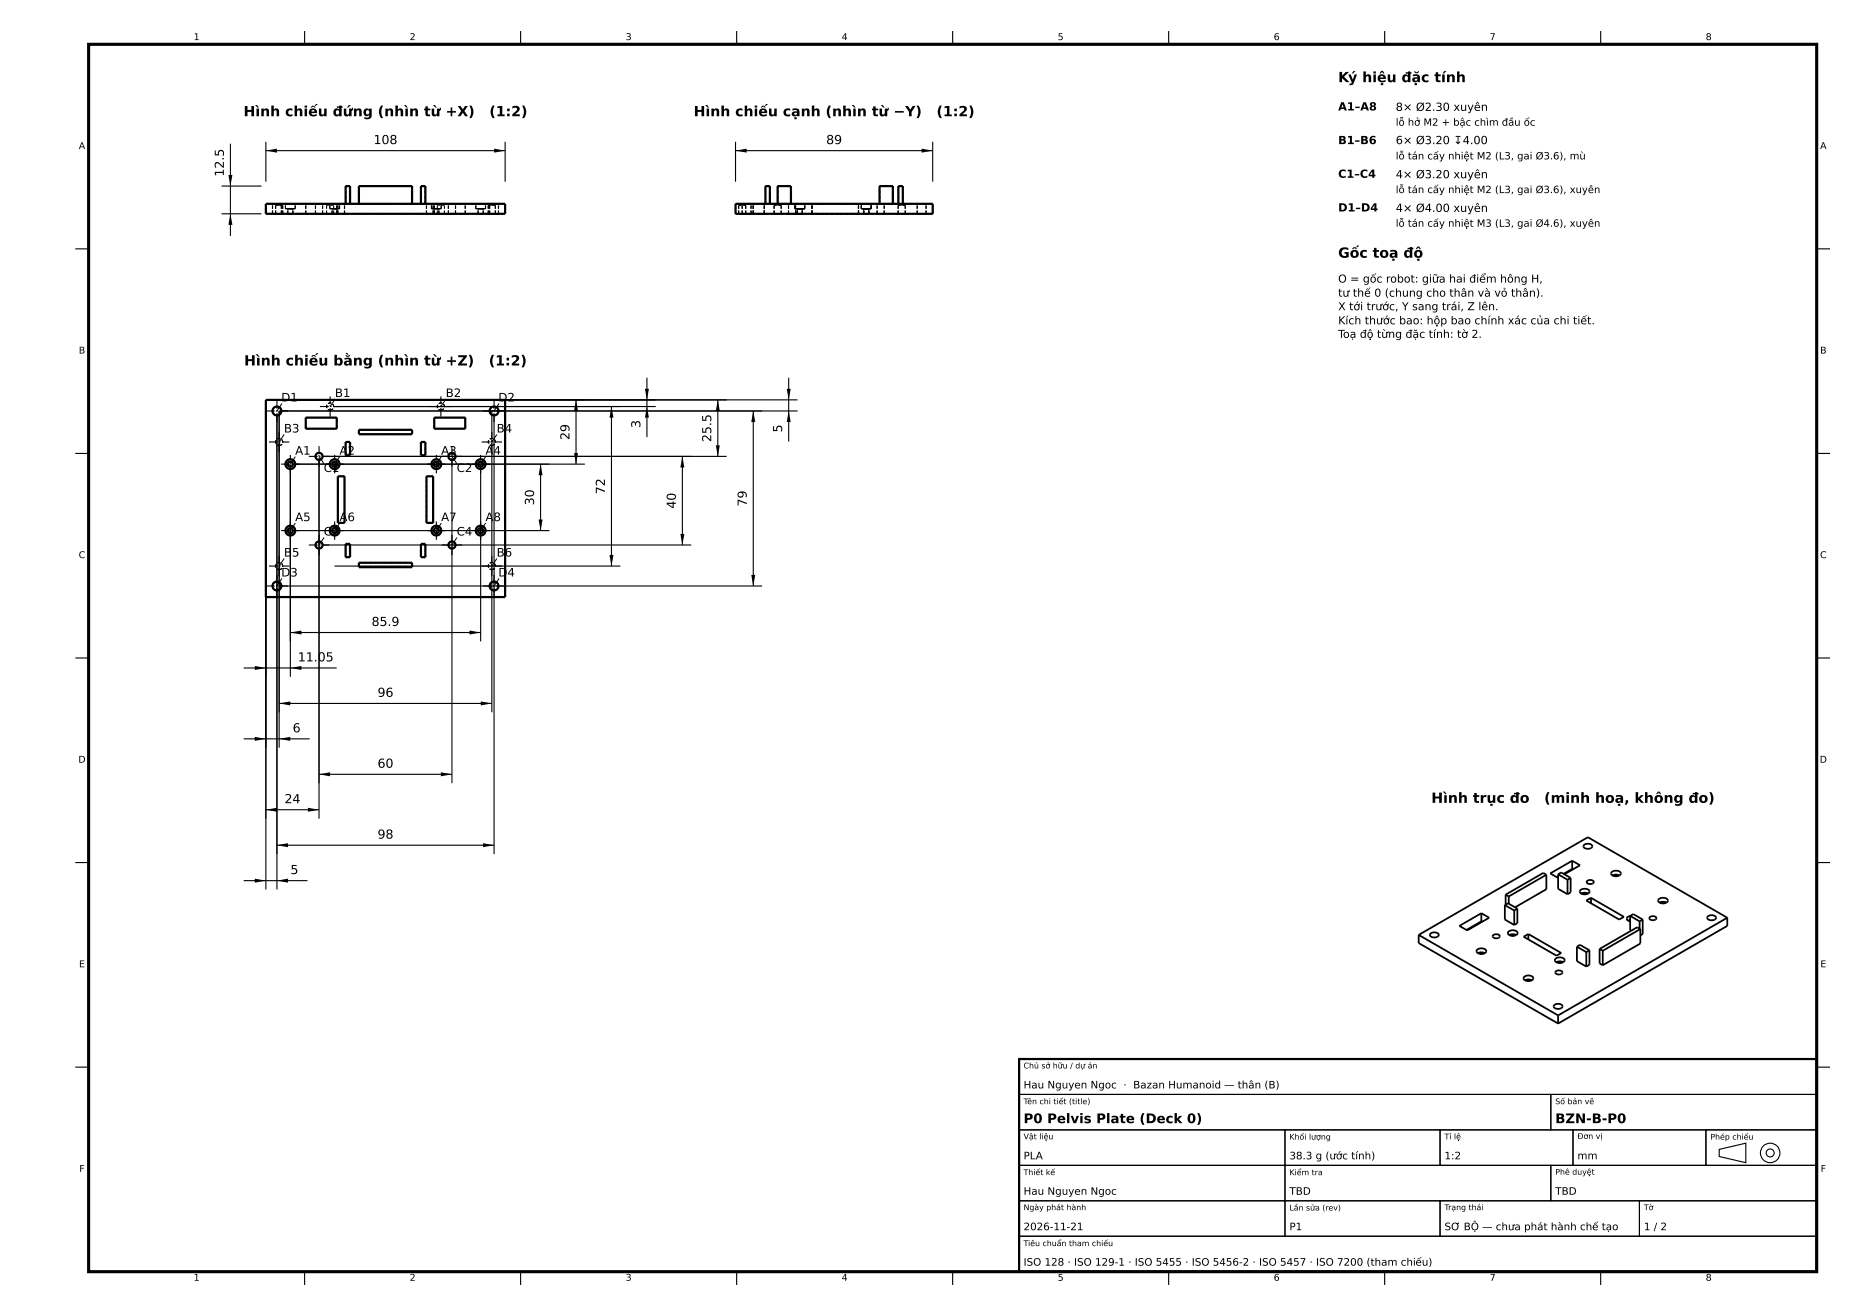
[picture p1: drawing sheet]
<svg xmlns="http://www.w3.org/2000/svg" width="420mm" height="297mm" viewBox="0 0 420 297" stroke-linecap="round" stroke-linejoin="round" font-family="sans-serif">
<g fill="#000">
<path d="M60 34l2.5-.5v1zM111.5 33.5l2.5 .5-2.5 .5zM166 34l2.5-.5v1zM208 33.5l2.5 .5-2.5 .5zM52 48.3l.5 2.5h-1zM51.5 39.5h1l-.5 2.5zM130 90.3l.5 2.5h-1zM138 91.7l.5 2.5h-.9zM145.5 87.8h.9l-.4 2.5zM146 91.7l.4 2.5h-.9zM162 90.3l.5 2.5h-.9zM170 92.8l.4 2.4h-.9z"/>
<path d="M177.6 87.8h.9l-.5 2.5zM178 92.8l.5 2.4h-.9zM122 104.8l.4 2.4h-.9zM121.5 117.3h.9l-.4 2.5zM129.5 102.3h1l-.5 2.5zM154 103l.5 2.5h-.9zM161.6 100.5h.9l-.5 2.5zM137.6 125.2h.9l-.5 2.5zM153.6 120.5h.9l-.5 2.5zM169.5 129.8h.9l-.4 2.5zM57.5 150.3l2.5 .5-2.5 .4zM63 158.7l2.5-.4v.9z"/>
<path d="M65.5 142.8l2.5-.5v.9zM65.5 150.8l2.5-.5v.9zM106 142.3l2.5 .5-2.5 .4zM108.5 158.3l2.5 .4-2.5 .5zM57.5 166.3l2.5 .5-2.5 .4zM63 166.8l2.5-.5v.9zM72 174.8l2.5-.5v.9zM99.5 174.3l2.5 .5-2.5 .4zM60 182.7l2.5-.4v.9zM57.5 198.3l2.5 .5-2.5 .4zM62.5 190.8l2.5-.5v.9zM62.5 198.8l2.5-.5v.9z"/>
<path d="M69.5 182.3l2.5 .4-2.5 .5zM109 190.3l2.5 .5-2.5 .4z"/>
</g>
<path d="M20 10h390v277h-390z" fill="none" stroke="#000" stroke-width=".7" stroke-linecap="butt"/>
<g fill="none" stroke="#000" stroke-width=".5">
<path d="M60 46h54v2.3h-54zM78 46v-4h1v4M81 46v-4h12v4M95 46v-4h1v4M166 46h44.5v2.3h-44.5zM172.7 46v-4h1v4M175.5 46v-4h3v4M198.5 46v-4h3v4M202.8 46v-4h1v4M60 90.3h54v44.5h-54zM69 94.2h7v2.5h-7zM78 99.8h1v2.9h-1z"/>
<path d="M81 97h12v1h-12zM95 99.8h1v2.9h-1zM98 94.2h7v2.5h-7zM76.3 107.5h1.5v10.5h-1.5zM96.3 107.5h1.4v10.5h-1.4zM78 122.8h1v3h-1zM81 127h12v1h-12zM95 122.8h1v3h-1zM230 239h180v48h-180z"/>
<circle cx="62.5" cy="92.8" r="1"/>
<circle cx="111.5" cy="92.8" r="1"/>
<circle cx="65.5" cy="104.8" r=".58"/>
<circle cx="65.5" cy="104.8" r="1.1"/>
<circle cx="65.5" cy="119.8" r=".57"/>
<circle cx="65.5" cy="119.7" r="1.1"/>
<circle cx="72" cy="103" r=".8"/>
<circle cx="75.5" cy="104.8" r=".58"/>
<circle cx="75.5" cy="119.8" r=".57"/>
<circle cx="75.5" cy="104.8" r="1.1"/>
<circle cx="75.5" cy="119.7" r="1.1"/>
<circle cx="98.5" cy="104.8" r=".57"/>
<circle cx="98.5" cy="119.8" r=".57"/>
<circle cx="98.5" cy="104.7" r="1.1"/>
<circle cx="98.5" cy="119.7" r="1.1"/>
<circle cx="102" cy="103" r=".8"/>
<circle cx="108.5" cy="104.8" r="1.1"/>
<circle cx="108.5" cy="104.8" r=".58"/>
<circle cx="108.5" cy="119.7" r=".57"/>
<circle cx="108.5" cy="119.7" r="1.1"/>
<circle cx="62.5" cy="132.3" r="1"/>
<circle cx="72" cy="123" r=".8"/>
<circle cx="102" cy="123" r=".8"/>
<circle cx="111.5" cy="132.3" r="1"/>
</g>
<g fill="none" stroke="#000" stroke-width=".25">
<path d="M68.8 7v3M117.5 7v3M166.3 7v3M215 7v3M263.8 7v3M312.5 7v3M361.2 7v3M52 32.4v20.9M60 32v9M60 34h54M114 32v9M166 34h44.5"/>
<path d="M166 32v9M210.5 32v9M17 56.2h3M50 48.3h9M50 42h9M410 56.2h3M60 92.8v107.9M62.5 93.8v106.9M63 92.8v76M63.5 90.3h116.5M63.5 92.8h116.5M75.5 91.7h72.5"/>
<path d="M111 92.8v68M111.5 93.8v99M130 90.3v14.5M138 91.7v36M146 85.3v13.3M162 90.3v12.7M170 92.8v39.5M178 85.3v14.3M17 102.3h3M65.5 105.8v47M66.5 104.8h65.5M66.5 119.8h57.5"/>
<path d="M72 104v80.8M73 103h91M102 104v72.7M108.5 105.8v39M122 104.8v15M154 103v20M410 102.3h3M63.5 132.3h108.5M73 123h83M75.5 127.7h64.5M17 148.5h3M55 150.8h21"/>
<path d="M63 158.7h48M65.5 142.8h43M410 148.5h3M55 166.8h14.9M72 174.8h30M17 194.7h3M55 198.8h14.4M60 182.7h12M62.5 190.8h49M410 194.7h3M230 239h180v8h-180zM17 240.8h3"/>
<path d="M230 247h120v8h-120zM230 255h60v8h-60zM290 255h35v8h-35zM325 255h30v8h-30zM350 247h60v8h-60zM355 255h30v8h-30zM385 255h25v8h-25zM388 259.4l6-1.4v4.4l-6-1.4zM410 240.8h3M230 263h60v8h-60zM230 271h60v8h-60zM230 279h180v8h-180z"/>
<path d="M290 263h60v8h-60zM290 271h35v8h-35zM325 271h45v8h-45zM350 263h60v8h-60zM370 271h40v8h-40zM68.8 287v3M117.5 287v3M166.3 287v3M215 287v3M263.8 287v3M312.5 287v3M361.2 287v3"/>
<circle cx="399.5" cy="260.2" r="2.2"/>
<circle cx="399.5" cy="260.2" r=".9"/>
</g>
<g fill="none" stroke="#000" stroke-width=".25" stroke-dasharray=".7 .4" stroke-linecap="butt">
<path d="M60 48.3v-2.3M60 46h54M60 48.3h54M61.5 46h1M61.5 48.3h1M61.5 48.3v-2.3M62.2 48.3h.8M62.2 46.2h.8M62.2 48.3v-2.1M62.5 46h1M62.5 48.3h1M63 48.3h.8"/>
<path d="M63 46.2h.8M63.5 46h-2M63.5 48.3h-2M63.5 48.3v-2.3M63.8 48.3h-1.6M63.8 46.2h-1.6M63.8 48.3v-2.1M64.4 46h1.1M64.4 47.1h1.1M64.4 47.1v-1.1M64.9 48.3h.6M64.9 47.1h.6"/>
<path d="M64.9 48.3v-1.2M65.5 46h1.1M65.5 48.3h.6M65.5 47.1h1.1M65.5 47.1h.6M66.1 48.3h-1.2M66.1 47.1h-1.2M66.1 48.3v-1.2M66.6 46h-2.2M66.6 47.1h-2.2M66.6 47.1v-1.1M69 46h7"/>
<path d="M69 48.3h7M69 48.3v-2.3M71.2 46h.8M71.2 48.3h.8M71.2 48.3v-2.3M72 46h.8M72 48.3h.8M72.8 46h-1.6M72.8 48.3h-1.6M72.8 48.3v-2.3M73.7 48.3h.8M73.7 46.2h.8"/>
<path d="M73.7 48.3v-2.1M74.4 46h1.1M74.4 47.1h1.1M74.4 47.1v-1.1M74.5 48.3h.8M74.5 46.2h.8M75 48.3h.5M75 47.1h.5M75 48.3v-1.2M75.3 48.3h-1.6M75.3 46.2h-1.6M75.3 48.3v-2.1"/>
<path d="M75.5 46h1.1M75.5 48.3h.6M75.5 47.1h1.1M75.5 47.1h.6M76 48.3v-2.3M76.1 48.3h-1.1M76.1 47.1h-1.1M76.1 48.3v-1.2M76.3 46h1.5M76.3 48.3h1.5M76.3 48.3v-2.3M76.6 46h-2.2"/>
<path d="M76.6 47.1h-2.2M76.6 47.1v-1.1M77.8 48.3v-2.3M78 46h1M78 46v-4M78 42h1M79 46v-4M81 46h12M81 46v-4M81 42h12M93 46v-4M95 46h1"/>
<path d="M95 46v-4M95 42h1M96 46v-4M96.3 46h1.4M96.3 48.3h1.4M96.3 48.3v-2.3M97.4 46h1.1M97.4 47.1h1.1M97.4 47.1v-1.1M97.7 48.3v-2.3M97.9 48.3h.6M97.9 47.1h.6"/>
<path d="M97.9 48.3v-1.2M98 46h7M98 48.3h7M98 48.3v-2.3M98.5 46h1.1M98.5 48.3h.6M98.5 47.1h1.1M98.5 47.1h.6M98.7 48.3h.8M98.7 46.2h.8M98.7 48.3v-2.1M99.1 48.3h-1.2"/>
<path d="M99.1 47.1h-1.2M99.1 48.3v-1.2M99.5 48.3h.8M99.5 46.2h.8M99.6 46h-2.2M99.6 47.1h-2.2M99.6 47.1v-1.1M100.3 48.3h-1.6M100.3 46.2h-1.6M100.3 48.3v-2.1M101.2 46h.8M101.2 48.3h.8"/>
<path d="M101.2 48.3v-2.3M102 46h.8M102 48.3h.8M102.8 46h-1.6M102.8 48.3h-1.6M102.8 48.3v-2.3M105 48.3v-2.3M107.4 46h1.1M107.4 47.1h1.1M107.4 47.1v-1.1M107.9 48.3h.6M107.9 47.1h.6"/>
<path d="M107.9 48.3v-1.2M108.5 46h1.1M108.5 48.3h.5M108.5 47.1h1.1M108.5 47.1h.5M109 48.3h-1.1M109 47.1h-1.1M109 48.3v-1.2M109.6 46h-2.2M109.6 47.1h-2.2M109.6 47.1v-1.1M110.2 48.3h.8"/>
<path d="M110.2 46.2h.8M110.2 48.3v-2.1M110.5 46h1M110.5 48.3h1M110.5 48.3v-2.3M111 48.3h.8M111 46.2h.8M111.5 46h1M111.5 48.3h1M111.8 48.3h-1.6M111.8 46.2h-1.6M111.8 48.3v-2.1"/>
<path d="M112.5 46h-2M112.5 48.3h-2M112.5 48.3v-2.3M114 48.3v-2.3M166 48.3v-2.3M166 46h44.5M166 48.3h44.5M166.7 48.3h1.6M166.7 46.2h1.6M166.7 48.3v-2.1M167.5 46h2M167.5 48.3h2"/>
<path d="M167.5 48.3v-2.3M168.3 48.3h-1.6M168.3 48.3v-2.1M168.3 46.2h-1.6M169.5 46h-2M169.5 48.3h-2M169.5 48.3v-2.3M170 48.3v-2.3M172.5 46h-2.5M172.5 48.3h-2.5M172.5 48.3v-2.3M172.7 46h1"/>
<path d="M172.7 46v-4M172.7 42h1M173.7 46v-4M174.7 48.3h1.6M174.7 46.2h1.6M174.7 48.3v-2.1M175.5 46h3M175.5 46v-4M175.5 42h3M176.3 48.3h-1.6M176.3 48.3v-2.1M176.3 46.2h-1.6"/>
<path d="M178 46h1.6M178 48.3h1.6M178 48.3v-2.3M178.5 46v-4M179.4 46h2.2M179.4 47.1h2.2M179.4 47.1v-1.1M179.6 46h-1.6M179.6 48.3h-1.6M179.6 48.3v-2.3M179.9 48.3h1.2M179.9 47.1h1.2"/>
<path d="M179.9 48.3v-1.2M181.1 48.3h-1.2M181.1 47.1h-1.2M181.1 48.3v-1.2M181.6 46h-2.2M181.6 47.1v-1.1M181.6 47.1h-2.2M183.2 48.3v-2.3M193.7 46h-10.5M193.7 48.3h-10.5M193.7 48.3v-2.3M194.4 46h2.2"/>
<path d="M194.4 47.1h2.2M194.4 47.1v-1.1M194.9 48.3h1.2M194.9 47.1h1.2M194.9 48.3v-1.2M196.1 48.3h-1.2M196.1 47.1h-1.2M196.1 48.3v-1.2M196.6 46h-2.2M196.6 47.1v-1.1M196.6 47.1h-2.2M197.9 46h1.7"/>
<path d="M197.9 48.3h1.7M197.9 48.3v-2.3M198.5 46h3M198.5 46v-4M198.5 42h3M199.6 46h-1.7M199.6 48.3h-1.7M199.6 48.3v-2.3M201.5 46v-4M202.7 48.3h1.6M202.7 46.2h1.6M202.7 48.3v-2.1"/>
<path d="M202.8 46h1M202.8 46v-4M202.8 42h1M203.8 46v-4M204.3 48.3h-1.6M204.3 48.3v-2.1M204.3 46.2h-1.6M207 46h2M207 48.3h2M207 48.3v-2.3M209 46h-2M209 48.3h-2"/>
<path d="M209 48.3v-2.3M210.5 48.3v-2.3M60 90.3h54M60 90.3v44.5M62.5 93.8a1 1 0 0 0 .9-1.5 1 1 0 0 0-1.7-.1 1 1 0 0 0 .7 1.5l.1 .1M69 96.7v-2.5M69 96.7h7M69 94.2h7M74.5 92.5a.8 .8 0 0 0 .7-1.1 .8 .8 0 0 0-1.3-.1 .8 .8 0 0 0 .5 1.2h.1M76 96.7v-2.5M78 99.8h1M78 99.8v2.9"/>
<path d="M79 99.8v2.9M81 97h12M81 97v1M81 98h12M93 97v1M95 99.8h1M95 99.8v2.9M96 99.8v2.9M98 96.7v-2.5M98 96.7h7M98 94.2h7M99.5 92.5a.8 .8 0 0 0 .7-1.1 .8 .8 0 0 0-1.3-.1 .8 .8 0 0 0 .5 1.2h.1"/>
<path d="M105 96.7v-2.5M111.5 93.8a1 1 0 0 0 .9-1.5 1 1 0 0 0-1.7-.1 1 1 0 0 0 .7 1.5l.1 .1M114 90.3v44.5M63 100.5a.8 .8 0 0 0 .7-1.1 .8 .8 0 0 0-1.3-.1 .8 .8 0 0 0 .5 1.2h.1M65.5 105.3a.58 .58 0 0 0 .5-.8 .58 .58 0 0 0-.9-.1 .58 .58 0 0 0 .3 .9h.1M65.5 105.8a1.1 1.1 0 0 0 1-1.6 1.1 1.1 0 0 0-1.9-.1 1.1 1.1 0 0 0 .8 1.7h.1M72 103.8a.8 .8 0 0 0 .7-1.2 .8 .8 0 0 0-1.3-.1 .8 .8 0 0 0 .5 1.3h.1M75.5 105.3a.58 .58 0 0 0 .5-.8 .58 .58 0 0 0-.9-.1 .58 .58 0 0 0 .3 .9h.1M75.5 105.8a1.1 1.1 0 0 0 1-1.6 1.1 1.1 0 0 0-1.9-.1 1.1 1.1 0 0 0 .8 1.7h.1M76.3 118v-10.5M76.3 118h1.5M76.3 107.5h1.5"/>
<path d="M77.8 118v-10.5M78 102.7h1M95 102.7h1M96.3 118v-10.5M96.3 118h1.4M96.3 107.5h1.4M97.7 118v-10.5M98.5 105.3a.58 .58 0 0 0 .5-.8 .58 .58 0 0 0-1-.1 .58 .58 0 0 0 .4 .9h.1M98.5 105.8a1.1 1.1 0 0 0 1-1.6 1.1 1.1 0 0 0-1.9-.1 1.1 1.1 0 0 0 .7 1.7h.2M102 103.8a.8 .8 0 0 0 .7-1.2 .8 .8 0 0 0-1.3-.1 .8 .8 0 0 0 .5 1.3h.1M108.5 105.3a.58 .58 0 0 0 .5-.8 .58 .58 0 0 0-1-.1 .58 .58 0 0 0 .4 .9h.1M108.5 105.8a1.1 1.1 0 0 0 1-1.6 1.1 1.1 0 0 0-1.9-.1 1.1 1.1 0 0 0 .7 1.7h.2"/>
<path d="M111 100.5a.8 .8 0 0 0 .7-1.1 .8 .8 0 0 0-1.3-.1 .8 .8 0 0 0 .5 1.2h.1M60 134.8h54M62.5 133.3a1 1 0 0 0 .9-1.5 1 1 0 0 0-1.7-.1 1 1 0 0 0 .7 1.5l.1 .1M63 128.6a.8 .8 0 0 0 .7-1.2 .8 .8 0 0 0-1.3-.1 .8 .8 0 0 0 .5 1.2l.1 .1M65.5 120.3a.58 .58 0 0 0 .5-.8 .58 .58 0 0 0-.9-.1 .58 .58 0 0 0 .3 .9h.1M65.5 120.8a1.1 1.1 0 0 0 1-1.6 1.1 1.1 0 0 0-1.9-.1 1.1 1.1 0 0 0 .8 1.7h.1M72 123.8a.8 .8 0 0 0 .7-1.2 .8 .8 0 0 0-1.3-.1 .8 .8 0 0 0 .5 1.3h.1M75.5 120.3a.58 .58 0 0 0 .5-.8 .58 .58 0 0 0-.9-.1 .58 .58 0 0 0 .3 .9h.1M75.5 120.8a1.1 1.1 0 0 0 1-1.6 1.1 1.1 0 0 0-1.9-.1 1.1 1.1 0 0 0 .8 1.7h.1M78 122.8h1M78 122.8v3M78 125.8h1"/>
<path d="M79 122.8v3M81 127h12M81 127v1M81 128h12M93 127v1M95 122.8h1M95 122.8v3M95 125.8h1M96 122.8v3M98.5 120.3a.58 .58 0 0 0 .5-.8 .58 .58 0 0 0-1-.1 .58 .58 0 0 0 .4 .9h.1M98.5 120.8a1.1 1.1 0 0 0 1-1.6 1.1 1.1 0 0 0-1.9-.1 1.1 1.1 0 0 0 .7 1.7h.2M102 123.8a.8 .8 0 0 0 .7-1.2 .8 .8 0 0 0-1.3-.1 .8 .8 0 0 0 .5 1.3h.1"/>
<path d="M108.5 120.3a.58 .58 0 0 0 .5-.8 .58 .58 0 0 0-1-.1 .58 .58 0 0 0 .4 .9h.1M108.5 120.8a1.1 1.1 0 0 0 1-1.6 1.1 1.1 0 0 0-1.9-.1 1.1 1.1 0 0 0 .7 1.7h.2M111 128.6a.8 .8 0 0 0 .7-1.2 .8 .8 0 0 0-1.3-.1 .8 .8 0 0 0 .5 1.2l.1 .1M111.5 133.3a1 1 0 0 0 .9-1.5 1 1 0 0 0-1.7-.1 1 1 0 0 0 .7 1.5l.1 .1"/>
</g>
<g fill="none" stroke="#000" stroke-width=".25" stroke-dasharray="2 .4 .3 .4" stroke-linecap="butt">
<path d="M60 92.8h5M60.7 99.8h4.6M62.5 95.2v-4.9M72.2 91.7h4.6M74.5 94.1v-4.6M97.2 91.7h4.6M99.5 94.1v-4.6M108.7 99.8h4.6M109 92.8h5M111.5 95.2v-4.9M63 102v-4.6M63.4 104.8h4.2"/>
<path d="M63.4 119.8h4.2M65.5 106.8v-4.1M69.7 103h4.6M72 105.3v-4.6M73.5 104.8h4.1M73.5 119.8h4.1M75.5 106.8v-4.1M96.4 104.8h4.1M96.4 119.8h4.1M98.5 106.8v-4.1M99.7 103h4.6M102 105.3v-4.6"/>
<path d="M106.4 104.8h4.2M106.4 119.8h4.2M108.5 106.8v-4.1M111 102v-4.6M60 132.3h5M60.7 127.7h4.6M62.5 134.8v-5M63 130.1v-4.7M65.5 121.8v-4.1M69.7 123h4.6M72 125.3v-4.6M75.5 121.8v-4.1"/>
<path d="M98.5 121.8v-4.1M99.7 123h4.6M102 125.3v-4.6M108.5 121.8v-4.1M108.7 127.7h4.6M109 132.3h5M111 130.1v-4.7M111.5 134.8v-5"/>
</g>
<g fill="none" stroke="#000" stroke-width=".23">
<path d="M63.6 91.1l-1.1 1.7M64.1 98.1l-1.1 1.7M75.6 90.1l-1.1 1.6M100.6 90.1l-1.1 1.6M112.1 98.1l-1.1 1.7M112.6 91.1l-1.1 1.7M66.7 103.1l-1.2 1.7M66.7 118.1l-1.2 1.7M72 103l1.1 1.7M76.7 103.1l-1.2 1.7M76.7 118.1l-1.2 1.7M99.6 103.1l-1.1 1.7"/>
<path d="M99.6 118.1l-1.1 1.7M102 103l1.1 1.7M109.6 103.1l-1.1 1.7M109.6 118.1l-1.1 1.7M63.6 130.6l-1.1 1.7M64.1 126.1l-1.1 1.6M73.1 121.3l-1.1 1.7M103.1 121.3l-1.1 1.7M112.1 126.1l-1.1 1.6M112.6 130.6l-1.1 1.7"/>
</g>
<g fill="none" stroke="#000" stroke-width=".4">
<path d="M349 197.4v3.3l-7.1 4.1M349 197.4l-.7-.4-8.5 4.9M349 197.4l-8.5 4.9M351.6 197.3v3.3l2.2 1.2M351.6 197.9l-.1 .1M351.6 197.3l.7-.4 2.2 1.2M351.6 197.3l2.2 1.2M353.8 198.5v3.3M354.5 198.1v3.3l-.7 .4M354.5 198.1l-.7 .4M354.8 194.3l-4.9 2.8 1.7 1M354.8 194.3l1.8 1-3.5 2"/>
<path d="M354.8 196.1l-1.9 1.1M354.8 196.1l.2 .1M354.8 194.3v1.8M357.5 190.7a1.13 1.13 0 0 1 1.8 .4 1.11 1.11 0 0 1-1.9-.2zM358.2 198.8a.81 .81 0 0 1 .8-.3 .81 .81 0 0 1 .7 .7 .87 .87 0 0 1-.9 .3 .87 .87 0 0 1-.7-.6zM363.7 196.8a1.29 1.29 0 0 1 2.1 .4 1.26 1.26 0 0 1-2.2-.1zM363.9 197.6a1.72 1.72 0 0 1 1.6 0M364.4 197.7h.6M320.2 211v1.8l31.4 18.2M320.2 211l31.4 18.2M322.8 210.7a1.13 1.13 0 0 1 1.9 .4 1.11 1.11 0 0 1-2-.2zM329.4 209l4.9-2.9 1.8 1-5 2.9z"/>
<path d="M333.4 214.4a1.29 1.29 0 0 1 2 .3 1.26 1.26 0 0 1-2.2-.1zM333.6 215.1a1.72 1.72 0 0 1 1.5 0M334 215.3h.6M334.3 207.9l-3.3 2M334.3 207.9l.2 .1M334.3 206.1v1.8M337 211.1a.81 .81 0 0 1 .8-.3 .81 .81 0 0 1 .6 .6 .87 .87 0 0 1-.8 .4 .87 .87 0 0 1-.7-.6zM339.6 204.3v3.2l2.1 1.3M339.6 204.3l.7-.4 2.1 1.2M339.6 204.3l2.1 1.2M339.8 201.9v2.3M339.8 201.9l.7 .4"/>
<path d="M340.4 210.3a1.29 1.29 0 0 1 2.1 .3 1.26 1.26 0 0 1-2.2-.1zM340.5 202.3v1.7M340.6 211a1.72 1.72 0 0 1 1.6 0M341.1 211.2h.6M341.7 205.5v3.3M342.4 205.1v3.2l-.7 .5M342.4 205.1l-.7 .4M343.9 211.4l1-.6 7.4 4.3-1 .6zM344.9 210.8v1.2M351 216.4a1.29 1.29 0 0 1 2.1 .4 1.26 1.26 0 0 1-2.2-.2zM351.1 219.2a.81 .81 0 0 1 .9-.3 .81 .81 0 0 1 .6 .7 .87 .87 0 0 1-.9 .3 .87 .87 0 0 1-.6-.6zM351.2 217.2a1.72 1.72 0 0 1 1.6 0"/>
<path d="M351.7 217.3h.6M355.9 213.6v3.3l2.1 1.2M355.9 213.6l.7-.4 2.1 1.3M355.9 213.6l2.1 1.3M356.7 200.9a1.29 1.29 0 0 1 2 .4 1.26 1.26 0 0 1-2.2-.2zM356.9 201.7a1.72 1.72 0 0 1 1.5 0M357.3 201.8h.6M358 203.2l1.1-.6 7.4 4.3-1.1 .6zM358 214.9v3.2M358.7 214.5v3.2l-.7 .4M358.7 214.5l-.7 .4M359.1 202.6v1.3"/>
<path d="M361 214.2v3.2l.7 .4M361 214.2l.7 .4M361.7 214.6v3.2M367.9 206.7a.62 .62 0 0 0-.8 .6 .62 .62 0 0 0 .8 .6M367.9 207.6l-.4 .2M367.9 206.7v3.3l.2 .1M367.9 206.7l.7-.4 2.1 1.2M367.9 206.7l2.1 1.2M370 207.9v1.7M370.2 209.7v3.2l-8.5 4.9M370.2 209.7l-.7-.4-8.5 4.9M370.2 209.7l-8.5 4.9"/>
<path d="M370.7 207.5v3.3l-.5 .3M370.7 207.5l-.7 .4M372.3 207a.81 .81 0 0 1 .9-.3 .81 .81 0 0 1 .6 .7 .87 .87 0 0 1-.9 .3 .87 .87 0 0 1-.6-.6zM374.3 202.9a1.29 1.29 0 0 1 2.1 .4 1.26 1.26 0 0 1-2.2-.1zM374.5 203.7a1.72 1.72 0 0 1 1.6 0M375 203.9h.6M385.4 206.8a1.13 1.13 0 0 1 1.9 .4 1.11 1.11 0 0 1-2-.2zM389.8 207.1l-31.4-18.1-38.2 22M389.8 207.1l-38.2 22.1M389.8 207.1v1.9l-38.2 22M344 220.5a1.29 1.29 0 0 1 2 .3 1.26 1.26 0 0 1-2.2-.1zM344.2 221.2a1.72 1.72 0 0 1 1.5 0"/>
<path d="M344.6 221.4h.6M350.8 226.8a1.13 1.13 0 0 1 1.8 .4 1.11 1.11 0 0 1-1.9-.2zM351.6 229.2v1.8"/>
</g>
<g font-size="3.2">
<text x="302" y="18.5">Ký hiệu đặc tính</text>
<text x="55" y="26.2">Hình chiếu đứng (nhìn từ +X)</text>
<text x="110.4" y="26.2">(1:2)</text>
<text x="156.5" y="26.2">Hình chiếu cạnh (nhìn từ −Y)</text>
<text x="211.4" y="26.2">(1:2)</text>
<text x="302" y="58.2">Gốc toạ độ</text>
<text x="55.1" y="82.5">Hình chiếu bằng (nhìn từ +Z)</text>
<text x="110.3" y="82.5">(1:2)</text>
<text x="323" y="181.2">Hình trục đo</text>
<text x="348.5" y="181.2">(minh hoạ, không đo)</text>
</g>
<g font-size="3">
<text x="231" y="253.5">P0 Pelvis Plate (Deck 0)</text>
<text x="351" y="253.5">BZN-B-P0</text>
</g>
<g font-size="2.8">
<text x="84.3" y="32.5">108</text>
<text x="186.5" y="32.5">89</text>
<text x="50.5" y="39.9" transform="rotate(-90 50.5 39.9)">12.5</text>
<text x="128.5" y="99.3" transform="rotate(-90 128.5 99.3)">29</text>
<text x="144.5" y="96.6" transform="rotate(-90 144.5 96.6)">3</text>
<text x="160.5" y="99.8" transform="rotate(-90 160.5 99.8)">25.5</text>
<text x="176.5" y="97.6" transform="rotate(-90 176.5 97.6)">5</text>
<text x="136.5" y="111.5" transform="rotate(-90 136.5 111.5)">72</text>
<text x="120.5" y="114" transform="rotate(-90 120.5 114)">30</text>
<text x="152.5" y="114.8" transform="rotate(-90 152.5 114.8)">40</text>
<text x="168.5" y="114.3" transform="rotate(-90 168.5 114.3)">79</text>
<text x="83.9" y="141.3">85.9</text>
<text x="67.2" y="149.3">11.05</text>
<text x="85.2" y="157.3">96</text>
<text x="66" y="165.3">6</text>
<text x="85.2" y="173.3">60</text>
<text x="64.2" y="181.3">24</text>
<text x="85.2" y="189.3">98</text>
<text x="65.5" y="197.3">5</text>
</g>
<g font-size="2.6">
<text x="75.6" y="89.6">B1</text>
<text x="100.6" y="89.6">B2</text>
<text x="63.5" y="90.6">D1</text>
<text x="112.5" y="90.6">D2</text>
<text x="64.1" y="97.6">B3</text>
<text x="112.1" y="97.6">B4</text>
<text x="66.6" y="102.6">A1</text>
<text x="73.1" y="106.5">C1</text>
<text x="76.6" y="102.6">A2</text>
<text x="99.6" y="102.6">A3</text>
<text x="103.1" y="106.5">C2</text>
<text x="109.6" y="102.6">A4</text>
<text x="66.6" y="117.6">A5</text>
<text x="76.6" y="117.6">A6</text>
<text x="99.6" y="117.6">A7</text>
<text x="109.6" y="117.6">A8</text>
<text x="64.1" y="125.6">B5</text>
<text x="73.1" y="120.9">C3</text>
<text x="103.1" y="120.9">C4</text>
<text x="112.1" y="125.6">B6</text>
<text x="63.5" y="130.1">D3</text>
<text x="112.5" y="130.1">D4</text>
</g>
<g font-size="2.5">
<text x="302" y="24.9">A1–A8</text>
<text x="315" y="25">8× Ø2.30 xuyên</text>
<text x="302" y="32.5">B1–B6</text>
<text x="315" y="32.5">6× Ø3.20 ↧4.00</text>
<text x="302" y="40.1">C1–C4</text>
<text x="315" y="40.2">4× Ø3.20 xuyên</text>
<text x="302" y="47.7">D1–D4</text>
<text x="315" y="47.8">4× Ø4.00 xuyên</text>
<text x="302" y="63.8">O = gốc robot: giữa hai điểm hông H,</text>
<text x="302" y="67">tư thế 0 (chung cho thân và vỏ thân).</text>
<text x="302" y="70">X tới trước, Y sang trái, Z lên.</text>
<text x="302" y="73.2">Kích thước bao: hộp bao chính xác của chi tiết.</text>
<text x="302" y="76.3">Toạ độ từng đặc tính: tờ 2.</text>
</g>
<g font-size="2.3">
<text x="315" y="28.4">lỗ hở M2 + bậc chìm đầu ốc</text>
<text x="315" y="36">lỗ tán cấy nhiệt M2 (L3, gai Ø3.6), mù</text>
<text x="315" y="43.6">lỗ tán cấy nhiệt M2 (L3, gai Ø3.6), xuyên</text>
<text x="315" y="51.2">lỗ tán cấy nhiệt M3 (L3, gai Ø4.6), xuyên</text>
<text x="231" y="245.6">Hau Nguyen Ngoc · Bazan Humanoid — thân (B)</text>
<text x="231" y="261.6">PLA</text>
<text x="291" y="261.6">38.3 g (ước tính)</text>
<text x="326" y="261.6">1:2</text>
<text x="356" y="261.6">mm</text>
<text x="231" y="269.6">Hau Nguyen Ngoc</text>
<text x="291" y="269.6">TBD</text>
<text x="351" y="269.6">TBD</text>
<text x="231" y="277.6">2026-11-21</text>
<text x="291" y="277.6">P1</text>
<text x="326" y="277.6">SƠ BỘ — chưa phát hành chế tạo</text>
<text x="371" y="277.6">1 / 2</text>
<text x="231" y="285.6">ISO 128 · ISO 129-1 · ISO 5455 · ISO 5456-2 · ISO 5457 · ISO 7200 (tham chiếu)</text>
</g>
<g font-size="2.1">
<text x="43.7" y="9">1</text>
<text x="92.5" y="9">2</text>
<text x="141.2" y="9">3</text>
<text x="190" y="9">4</text>
<text x="238.7" y="9">5</text>
<text x="287.5" y="9">6</text>
<text x="336.2" y="9">7</text>
<text x="385" y="9">8</text>
<text x="17.8" y="33.6">A</text>
<text x="410.8" y="33.6">A</text>
<text x="17.8" y="79.8">B</text>
<text x="410.8" y="79.8">B</text>
<text x="17.8" y="126">C</text>
<text x="410.8" y="126">C</text>
<text x="17.7" y="172.1">D</text>
<text x="410.7" y="172.1">D</text>
<text x="17.8" y="218.3">E</text>
<text x="410.8" y="218.3">E</text>
<text x="17.9" y="264.5">F</text>
<text x="410.9" y="264.5">F</text>
<text x="43.7" y="289">1</text>
<text x="92.5" y="289">2</text>
<text x="141.2" y="289">3</text>
<text x="190" y="289">4</text>
<text x="238.7" y="289">5</text>
<text x="287.5" y="289">6</text>
<text x="336.2" y="289">7</text>
<text x="385" y="289">8</text>
</g>
<g font-size="1.8">
<text x="231" y="241.1">Chủ sở hữu / dự án</text>
<text x="231" y="249.2">Tên chi tiết (title)</text>
<text x="351" y="249.2">Số bản vẽ</text>
<text x="231" y="257.1">Vật liệu</text>
<text x="291" y="257.2">Khối lượng</text>
<text x="326" y="257.1">Tỉ lệ</text>
<text x="356" y="257">Đơn vị</text>
<text x="386" y="257.2">Phép chiếu</text>
<text x="231" y="265.2">Thiết kế</text>
<text x="291" y="265.2">Kiểm tra</text>
<text x="351" y="265.1">Phê duyệt</text>
<text x="231" y="273.1">Ngày phát hành</text>
<text x="291" y="273.2">Lần sửa (rev)</text>
<text x="326" y="273.1">Trạng thái</text>
<text x="371" y="273.1">Tờ</text>
<text x="231" y="281.2">Tiêu chuẩn tham chiếu</text>
</g>
</svg>
